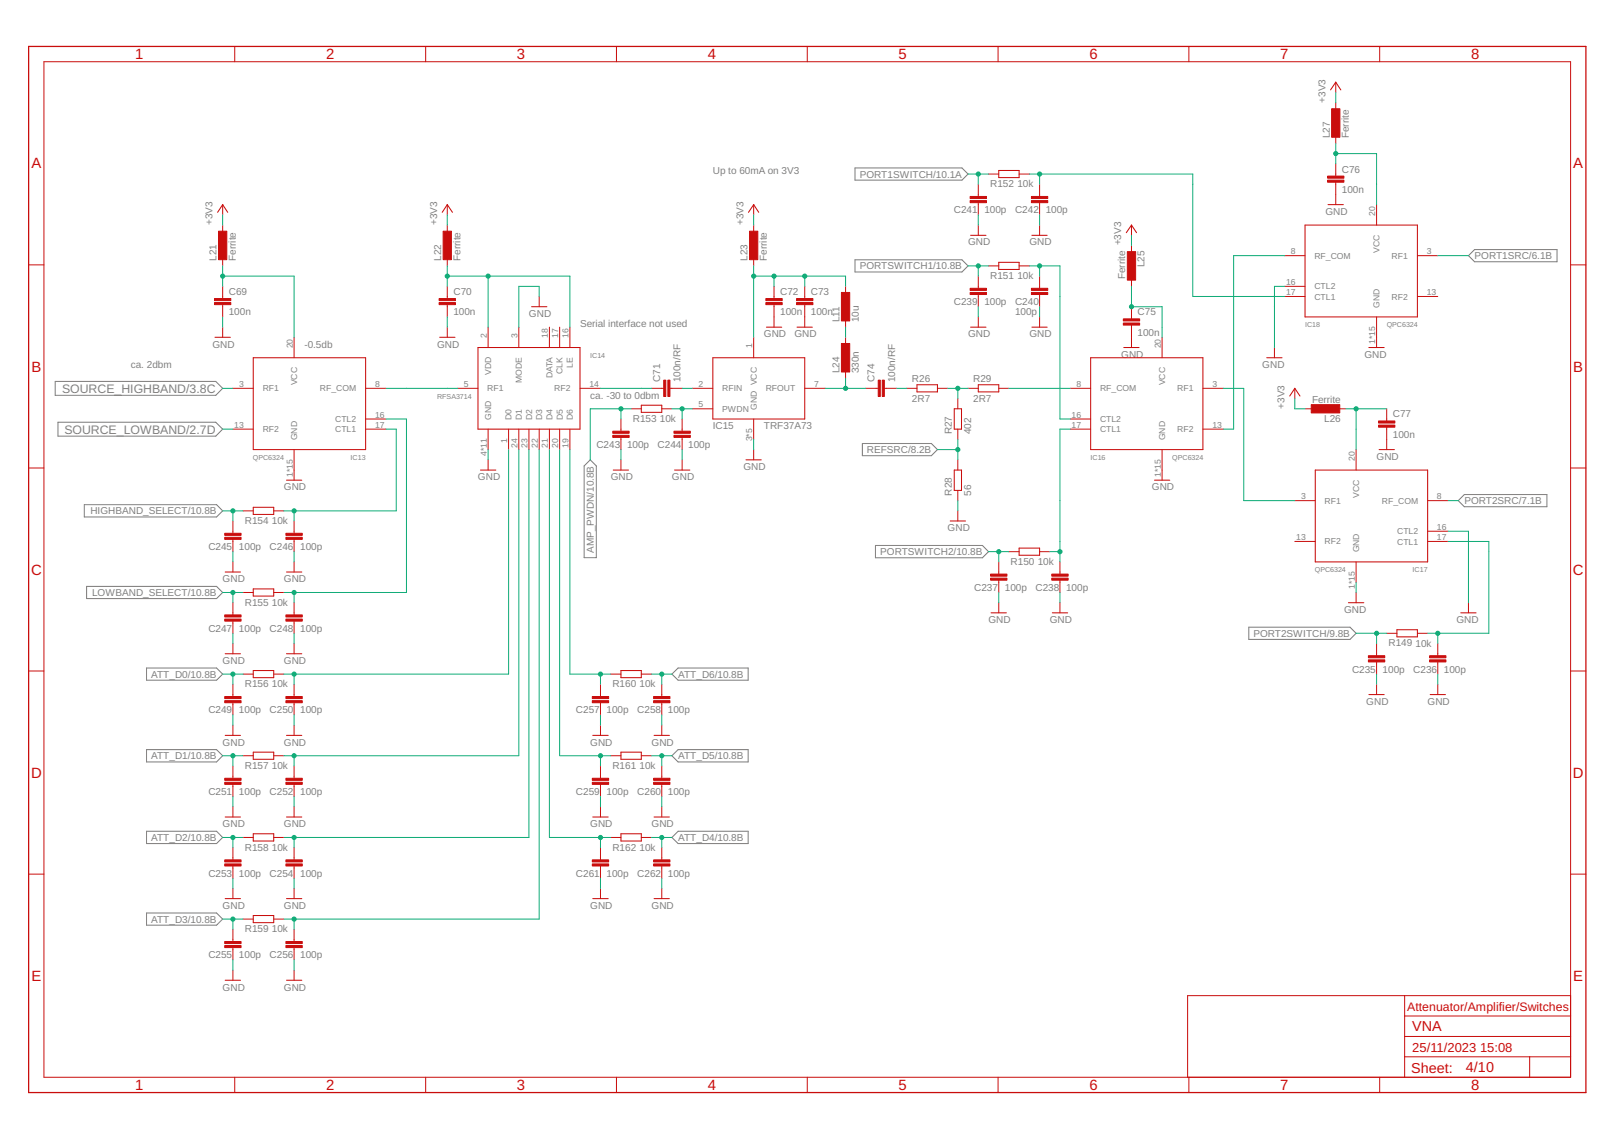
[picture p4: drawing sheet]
<svg xmlns="http://www.w3.org/2000/svg" width="297mm" height="210mm" viewBox="0 0 297 210" stroke-linecap="round" stroke-linejoin="round" font-family="sans-serif">
<g fill="none" stroke="#808080" stroke-width=".19">
<path d="M157.4 30.9h19.6l1.2 1.1-1.2 1.2h-19.6zM157.4 47.8h19.6l1.2 1.2-1.2 1.1h-19.6zM270.3 47.1l1.1-1.1h15.2v2.2h-15.2zM10.2 70.2h29.5l1.3 1.3-1.3 1.3h-29.5zM10.7 77.7h29l1.3 1.3-1.3 1.3h-29zM15.5 92.9h24.4l1.1 1.2-1.1 1.1h-24.4zM108.6 84.7l1.1 1.1v16.9h-2.2v-16.9zM158.7 81.7h12.7l1.1 1.1-1.1 1.1h-12.7zM268.4 92.2l1.1-1.1h15.2v2.2h-15.2zM15.9 108h24l1.1 1.1-1.1 1.1h-24zM161.1 100.4h19.7l1.1 1.2-1.1 1.1h-19.7zM229.8 115.5h18.7l1.1 1.1-1.1 1.1h-18.7z"/>
<path d="M27 123h12.9l1.1 1.1-1.1 1.1h-12.9zM27 138h12.9l1.1 1.1-1.1 1.2h-12.9zM123.7 124.1l1.1-1.1h12.9v2.2h-12.9zM123.7 139.1l1.1-1.1h12.9v2.3h-12.9zM27 153.1h12.9l1.1 1.1-1.1 1.1h-12.9zM123.7 154.2l1.1-1.1h12.9v2.2h-12.9zM27 168.1h12.9l1.1 1.1-1.1 1.1h-12.9z"/>
</g>
<g fill="none" stroke="#c90d0c" stroke-width=".18">
<path d="M8.1 11.4h281v187h-281zM43.2 8.6v2.8M78.3 8.6v2.8M113.5 8.6v2.8M148.6 8.6v2.8M183.7 8.6v2.8M218.8 8.6v2.8M245.8 15.1v1.9M245.8 18.9v1.9M253.9 8.6v2.8M41 37.7v1.9M82.3 37.7v1.9"/>
<path d="M138.7 37.7v1.9M180 33.9v2.3M180 37.3v2.3M181.9 32h1.9M187.6 32h1.8M191.3 33.9v2.3M191.3 37.3v2.3M245.8 24.5v1.9M245.8 30.2v2.2M245.8 33.5v4.2M253.3 37.7v3.7M5.3 48.8h2.8"/>
<path d="M41 41.4v1.9M41 47.1v1.9M41 52.7v2.3M41 56.1v2.3M82.3 41.4v1.9M82.3 47.1v1.9M82.3 52.7v2.3M82.3 56.1v2.3M99.2 54.6v1.9M138.7 41.4v1.9M138.7 47.1v1.9M142.5 52.7v2.3"/>
<path d="M142.5 56.1v4.1M148.1 52.7v2.3M148.1 56.1v4.1M155.6 52.7v1.9M155.6 58.4v1.8M180 41.4v1.9M180 50.8v2.3M180 54.2v2.3M180 58.4v1.8M181.9 49h1.9M187.6 49h1.8M191.3 41.4v1.9"/>
<path d="M191.3 50.8v2.3M191.3 54.2v2.3M191.3 58.4v1.8M208.2 41.4v1.9M208.2 45.2v1.9M208.2 50.8v1.9M208.2 56.5v2.2M208.2 59.9v4.1M236.4 54.6h3.8M236.4 52.7h3.8M236.4 47.1h3.8M253.3 58.4v5.6"/>
<path d="M260.9 54.6h3.7M260.9 47.1h3.7M289.1 48.8h2.8M41 60.2v1.9M42.9 71.5h3.7M42.9 79h3.7M54.1 62.1v3.8M67.3 71.5h3.7M67.3 79h3.7M67.3 77.2h3.7M82.3 60.2v1.9M84.2 71.5h3.8"/>
<path d="M89.8 60.2v3.8M89.8 79v3.8M93.6 79v3.8M95.5 60.2v3.8M95.5 79v3.8M97.3 79v3.8M99.2 79v3.8M101.1 60.2v3.8M101.1 79v3.8M103 60.2v3.8M103 79v3.8M104.9 60.2v3.8"/>
<path d="M104.9 79v3.8M106.7 71.5h3.8M114.3 77.2v2.2M116.1 75.3h1.9M119.9 71.5h2.3M121.8 75.3h1.9M123.3 71.5h2.2M125.5 77.2v2.2M127.4 75.3h3.8M127.4 71.5h3.8M138.7 62.1v3.8M138.7 77.2v3.7"/>
<path d="M148.1 71.5h3.7M155.6 62.1v1.9M155.6 67.8v1.8M159.4 71.5h2.2M162.8 71.5h2.2M166.9 71.5h1.9M172.5 71.5h1.9M176.3 73.4v1.9M176.3 79v1.9M178.2 71.5h1.8M183.8 71.5h1.9M197 71.5h3.7"/>
<path d="M197 79h3.7M197 77.2h3.7M213.9 62.1v3.8M221.4 71.5h3.7M221.4 79h3.7M234.5 64v1.9M238.3 71.5v1.9M240.2 75.3h1.9M245.8 75.3h1.9M255.2 75.3v2.2M255.2 78.7v4.1M5.3 86.2h2.8"/>
<path d="M42.9 95.9v2.3M42.9 99.3v2.3M44.7 94.1h1.9M50.4 94.1h1.9M54.1 82.8v5.6M54.1 95.9v2.3M54.1 99.3v2.3M89.8 84.7v1.9M114.3 80.5v2.3M114.3 84.7v1.9M125.5 80.5v2.3M125.5 84.7v1.9"/>
<path d="M138.7 82.8v1.9M176.3 84.7v1.9M176.3 90.3v1.9M176.3 94.1v1.8M213.9 82.8v5.6M238.3 99.7h3.8M238.3 92.2h3.8M249.6 82.8v3.8M262.7 99.7h3.8M262.7 97.8h3.8M262.7 92.2h3.8M289.1 86.2h2.8"/>
<path d="M42.9 103.5v1.8M42.9 111v2.2M42.9 114.3v2.3M42.9 118.5v1.9M44.7 109.1h1.9M50.4 109.1h1.9M54.1 103.5v1.8M54.1 111v2.2M54.1 114.3v2.3M54.1 118.5v1.9M183.8 103.5v2.2M183.8 106.8v2.3"/>
<path d="M183.8 111v1.8M185.7 101.6h1.9M191.3 101.6h1.9M195.1 103.5v2.2M195.1 106.8v2.3M195.1 111v1.8M249.6 103.5v3.7M249.6 109.1v1.9M253.3 118.5v2.2M255.2 116.6h1.9M260.9 116.6h1.8M264.6 118.5v2.2"/>
<path d="M270.3 111v1.8M5.3 123.5h2.8M42.9 126v2.2M42.9 129.4v2.2M42.9 133.5v1.9M44.7 124.1h1.9M44.7 139.1h1.9M50.4 124.1h1.9M50.4 139.1h1.9M54.1 126v2.2M54.1 129.4v2.2M54.1 133.5v1.9"/>
<path d="M110.5 126v2.2M110.5 129.4v2.2M110.5 133.5v1.9M112.4 124.1h1.9M112.4 139.1h1.9M118 124.1h1.9M118 139.1h1.9M121.8 126v2.2M121.8 129.4v2.2M121.8 133.5v1.9M253.3 121.9v2.2M253.3 126v1.9"/>
<path d="M264.6 121.9v2.2M264.6 126v1.9M289.1 123.5h2.8M42.9 141v2.3M42.9 144.4v2.3M42.9 148.5v1.9M42.9 156.1v2.2M42.9 159.4v2.3M44.7 154.2h1.9M50.4 154.2h1.9M54.1 141v2.3M54.1 144.4v2.3"/>
<path d="M54.1 148.5v1.9M54.1 156.1v2.2M54.1 159.4v2.3M110.5 141v2.3M110.5 144.4v2.3M110.5 148.5v1.9M110.5 156.1v2.2M110.5 159.4v2.3M112.4 154.2h1.9M118 154.2h1.9M121.8 141v2.3M121.8 144.4v2.3"/>
<path d="M121.8 148.5v1.9M121.8 156.1v2.2M121.8 159.4v2.3M5.3 161h2.8M42.9 163.6v1.9M42.9 171.1v2.3M42.9 174.5v2.2M42.9 178.6v1.9M44.7 169.2h1.9M50.4 169.2h1.9M54.1 163.6v1.9M54.1 171.1v2.3"/>
<path d="M54.1 174.5v2.2M54.1 178.6v1.9M110.5 163.6v1.9M121.8 163.6v1.9M289.1 161h2.8M43.2 198.4v2.8M78.3 198.4v2.8M113.5 198.4v2.8M148.6 198.4v2.8M183.7 198.4v2.8M218.8 198.4v2.8M253.9 198.4v2.8"/>
<path d="M258.5 194.6h30.6M258.5 183.3v15.1M258.5 190.8h30.6M258.5 187.1h30.6M281.5 194.6v3.8M289.1 183.3h-70.5v15.1"/>
</g>
<path d="M5.3 8.6h286.6v192.6h-286.6z" fill="none" stroke="#c90d0c" stroke-width=".23"/>
<g fill="none" stroke="#c90d0c" stroke-width=".19">
<path d="M244.9 16.6l.9-1.5 1 1.5M40 39.1l1-1.4 .9 1.4M81.4 39.1l.9-1.4 1 1.4M137.8 39.1l.9-1.4 .9 1.4M183.8 31.4h3.8v1.3h-3.8zM244.4 37.7h2.8M97.8 56.5h2.8M178.6 43.3h2.9M183.8 48.3h3.8v1.3h-3.8zM189.9 43.3h2.8M207.3 42.8l.9-1.4 1 1.4M240.2 41.4h20.7v17h-20.7z"/>
<path d="M39.6 62.1h2.8M46.6 65.9h20.7v16.9h-20.7zM80.9 62.1h2.8M88 64h18.7v15h-18.7zM118 74.6h3.8v1.3h-3.8zM131.2 65.9h16.9v11.3h-16.9zM141.1 60.2h2.8M146.7 60.2h2.8M168.8 70.8h3.7v1.4h-3.7zM175.6 75.3h1.4v3.7h-1.4zM178.6 60.2h2.9M180 70.8h3.8v1.4h-3.8z"/>
<path d="M189.9 60.2h2.8M200.7 65.9h20.7v16.9h-20.7zM206.8 64h2.8M233.1 65.9h2.8M237.4 72.9l.9-1.4 .9 1.4M251.9 64h2.8M46.6 93.4h3.8v1.3h-3.8zM52.7 88.4h2.8M88.4 86.6h2.8M112.9 86.6h2.8M124.1 86.6h2.9M137.3 84.7h2.8"/>
<path d="M174.9 95.9h2.8M175.6 86.6h1.4v3.7h-1.4zM212.5 88.4h2.8M242.1 86.6h20.6v16.9h-20.6zM253.8 82.8h2.8M41.4 105.3h2.9M46.6 108.4h3.8v1.3h-3.8zM52.7 105.3h2.8M182.4 112.8h2.8M187.6 100.9h3.7v1.3h-3.7zM193.7 112.8h2.8M248.2 111h2.8"/>
<path d="M257.1 116h3.8v1.3h-3.8zM268.8 112.8h2.9M41.4 120.4h2.9M41.4 135.4h2.9M46.6 123.5h3.8v1.3h-3.8zM46.6 138.5h3.8v1.3h-3.8zM52.7 120.4h2.8M52.7 135.4h2.8M109.1 135.4h2.8M114.3 123.5h3.7v1.3h-3.7zM114.3 138.5h3.7v1.3h-3.7zM120.4 135.4h2.8"/>
<path d="M251.9 127.9h2.8M263.2 127.9h2.8M41.4 150.4h2.9M46.6 153.5h3.8v1.4h-3.8zM52.7 150.4h2.8M109.1 150.4h2.8M114.3 153.5h3.7v1.4h-3.7zM120.4 150.4h2.8M41.4 165.5h2.9M46.6 168.6h3.8v1.3h-3.8zM52.7 165.5h2.8M109.1 165.5h2.8"/>
<path d="M120.4 165.5h2.8M41.4 180.5h2.9M52.7 180.5h2.8"/>
</g>
<g fill="#c90d0c" stroke="#c90d0c" stroke-width=".18">
<path d="M40.2 42.6h1.5v5.2h-1.5z"/>
<path d="M39.5 55.7h3v.4h-3z"/>
<path d="M39.5 55h3v.4h-3z"/>
<path d="M81.6 42.6h1.5v5.2h-1.5z"/>
<path d="M80.8 55.7h3v.4h-3z"/>
<path d="M80.8 55h3v.4h-3z"/>
<path d="M122.9 70h.4v3h-.4z"/>
<path d="M122.2 70h.3v3h-.3z"/>
<path d="M154.9 63.2h1.5v5.3h-1.5z"/>
<path d="M146.6 55.7h3v.4h-3z"/>
<path d="M146.6 55h3v.4h-3z"/>
<path d="M140.9 55.7h3.1v.4h-3.1z"/>
<path d="M140.9 55h3.1v.4h-3.1z"/>
<path d="M137.9 42.6h1.6v5.2h-1.6z"/>
<path d="M162.4 70h.4v3h-.4z"/>
<path d="M161.6 70h.4v3h-.4z"/>
<path d="M245.1 20h1.5v5.3h-1.5z"/>
<path d="M253.7 78.3h3v.4h-3z"/>
<path d="M253.7 77.5h3v.4h-3z"/>
<path d="M206.7 59.5h3v.4h-3z"/>
<path d="M206.7 58.7h3v.4h-3z"/>
<path d="M244.3 33.2h3v.3h-3z"/>
<path d="M244.3 32.4h3v.4h-3z"/>
<path d="M241.3 74.5h5.3v1.5h-5.3z"/>
<path d="M207.5 46.3h1.5v5.3h-1.5z"/>
<path d="M251.8 121.5h3v.4h-3z"/>
<path d="M251.8 120.7h3v.4h-3z"/>
<path d="M263.1 121.5h3v.4h-3z"/>
<path d="M263.1 120.7h3v.4h-3z"/>
<path d="M182.3 106.4h3v.4h-3z"/>
<path d="M182.3 105.7h3v.4h-3z"/>
<path d="M193.6 106.4h3v.4h-3z"/>
<path d="M193.6 105.7h3v.4h-3z"/>
<path d="M178.5 53.8h3v.4h-3z"/>
<path d="M178.5 53.1h3v.4h-3z"/>
<path d="M189.8 53.8h3v.4h-3z"/>
<path d="M189.8 53.1h3v.4h-3z"/>
<path d="M178.5 36.9h3v.4h-3z"/>
<path d="M178.5 36.2h3v.4h-3z"/>
<path d="M189.8 36.9h3v.4h-3z"/>
<path d="M189.8 36.2h3v.4h-3z"/>
<path d="M112.8 80.2h3v.3h-3z"/>
<path d="M112.8 79.4h3v.4h-3z"/>
<path d="M124 80.2h3v.3h-3z"/>
<path d="M124 79.4h3v.4h-3z"/>
<path d="M41.4 98.9h3v.4h-3z"/>
<path d="M41.4 98.2h3v.4h-3z"/>
<path d="M52.6 98.9h3v.4h-3z"/>
<path d="M52.6 98.2h3v.4h-3z"/>
<path d="M41.4 114h3v.4h-3z"/>
<path d="M41.4 113.2h3v.4h-3z"/>
<path d="M52.6 114h3v.4h-3z"/>
<path d="M52.6 113.2h3v.4h-3z"/>
<path d="M41.4 129h3v.4h-3z"/>
<path d="M41.4 128.2h3v.4h-3z"/>
<path d="M52.6 129h3v.4h-3z"/>
<path d="M52.6 128.2h3v.4h-3z"/>
<path d="M41.4 144h3v.4h-3z"/>
<path d="M41.4 143.3h3v.4h-3z"/>
<path d="M52.6 144h3v.4h-3z"/>
<path d="M52.6 143.3h3v.4h-3z"/>
<path d="M41.4 159.1h3v.3h-3z"/>
<path d="M41.4 158.3h3v.4h-3z"/>
<path d="M52.6 159.1h3v.3h-3z"/>
<path d="M52.6 158.3h3v.4h-3z"/>
<path d="M41.4 174.1h3v.4h-3z"/>
<path d="M41.4 173.4h3v.3h-3z"/>
<path d="M52.6 174.1h3v.4h-3z"/>
<path d="M52.6 173.4h3v.3h-3z"/>
<path d="M109 129h3v.4h-3z"/>
<path d="M109 128.2h3v.4h-3z"/>
<path d="M120.3 129h3v.4h-3z"/>
<path d="M120.3 128.2h3v.4h-3z"/>
<path d="M109 144h3v.4h-3z"/>
<path d="M109 143.3h3v.4h-3z"/>
<path d="M120.3 144h3v.4h-3z"/>
<path d="M120.3 143.3h3v.4h-3z"/>
<path d="M109 159.1h3v.3h-3z"/>
<path d="M109 158.3h3v.4h-3z"/>
<path d="M120.3 159.1h3v.3h-3z"/>
<path d="M120.3 158.3h3v.4h-3z"/>
<path d="M154.9 53.8h1.5v5.3h-1.5z"/>
</g>
<g fill="none" stroke="#0dab76" stroke-width=".18">
<path d="M245.8 17v1.9M41 39.6v1.8M82.3 39.6v1.8M138.7 39.6v1.8M178.2 32h3.7M180 32v1.9M180 39.6v1.8M189.4 32h30.1v22.6h16.9M191.3 32v1.9M191.3 39.6v1.8M245.8 28.3h7.5v9.4M245.8 26.4v3.8"/>
<path d="M41 49v3.7M41 58.4v1.8M41 50.8h13.1v11.3M82.3 49v3.7M82.3 58.4v1.8M82.3 50.8h22.6v9.4M89.8 50.8v9.4M99.2 54.6v-1.9h-3.7v7.5M138.7 49v13.1M138.7 50.8h16.9v1.9M142.5 50.8v1.9M148.1 50.8v1.9"/>
<path d="M178.2 49h3.7M180 49v1.8M180 56.5v1.9M189.4 49h5.7v28.2h1.9M191.3 49v1.8M191.3 56.5v1.9M208.2 43.3v1.9M208.2 52.7v3.8h5.7v5.6M236.4 52.7h-1.9v11.3M236.4 47.1h-9.4v31.9h-1.9M264.6 47.1h5.7M41 71.5h1.9"/>
<path d="M41 79h1.9M71 71.5h13.2M71 79h1.9v15.1h-20.6M71 77.2h3.8v31.9h-22.5M110.5 71.5h9.4M114.3 75.3v1.9M116.1 75.3h-7.5v9.4M123.7 75.3h3.7M125.5 75.3v1.9M125.5 71.5h1.9M151.8 71.5h7.6M155.6 60.2v1.9"/>
<path d="M155.6 69.6v1.9M165 71.5h1.9M174.4 71.5h3.8M176.3 71.5v1.9M185.7 71.5h11.3M197 79h-1.9v24.5M225.1 71.5h3.8v20.7h9.4M238.3 73.4v1.9h1.9M247.7 75.3h7.5M249.6 75.3v7.5M41 94.1h3.7M42.9 94.1v1.8"/>
<path d="M54.1 94.1v1.8M89.8 82.8v1.9M93.6 82.8v41.3h-41.3M95.5 82.8v56.3h-43.2M97.3 82.8v71.4h-45M99.2 82.8v86.4h-46.9M101.1 82.8v71.4h11.3M103 82.8v56.3h9.4M104.9 82.8v41.3h7.5M114.3 82.8v1.9M125.5 82.8v1.9M138.7 80.9v1.9"/>
<path d="M172.5 82.8h3.8M176.3 80.9v3.8M176.3 92.2v1.9M266.5 97.8h3.8v13.2M266.5 92.2h1.9M266.5 99.7h7.5v16.9h-11.3M41 109.1h3.7M42.9 101.6v1.9M42.9 109.1v1.9M42.9 116.6v1.9M54.1 101.6v1.9M54.1 109.1v1.9"/>
<path d="M54.1 116.6v1.9M181.9 101.6h3.8M183.8 101.6v1.9M183.8 109.1v1.9M193.2 101.6h1.9M195.1 109.1v1.9M249.6 107.2v1.9M249.6 116.6h5.6M253.3 116.6v1.9M264.6 116.6v1.9M41 124.1h3.7M41 139.1h3.7"/>
<path d="M42.9 124.1v1.9M42.9 131.6v1.9M42.9 139.1v1.9M54.1 124.1v1.9M54.1 131.6v1.9M54.1 139.1v1.9M110.5 124.1v1.9M110.5 131.6v1.9M110.5 139.1v1.9M119.9 124.1h3.8M119.9 139.1h3.8M121.8 124.1v1.9"/>
<path d="M121.8 131.6v1.9M121.8 139.1v1.9M253.3 124.1v1.9M264.6 124.1v1.9M41 154.2h3.7M42.9 146.7v1.8M42.9 154.2v1.9M54.1 146.7v1.8M54.1 154.2v1.9M110.5 146.7v1.8M110.5 154.2v1.9M119.9 154.2h3.8"/>
<path d="M121.8 146.7v1.8M121.8 154.2v1.9M41 169.2h3.7M42.9 161.7v1.9M42.9 169.2v1.9M42.9 176.7v1.9M54.1 161.7v1.9M54.1 169.2v1.9M54.1 176.7v1.9M110.5 161.7v1.9M121.8 161.7v1.9"/>
</g>
<g fill="#0dab76" stroke="#0dab76" stroke-width=".18">
<circle cx="41" cy="50.8" r=".38"/>
<circle cx="82.3" cy="50.8" r=".38"/>
<circle cx="89.8" cy="50.8" r=".38"/>
<circle cx="155.6" cy="71.5" r=".38"/>
<circle cx="148.1" cy="50.8" r=".38"/>
<circle cx="142.5" cy="50.8" r=".38"/>
<circle cx="138.7" cy="50.8" r=".38"/>
<circle cx="176.3" cy="82.8" r=".38"/>
<circle cx="176.3" cy="71.5" r=".38"/>
<circle cx="245.8" cy="28.3" r=".38"/>
<circle cx="180" cy="49" r=".38"/>
<circle cx="249.6" cy="75.3" r=".38"/>
<circle cx="208.2" cy="56.5" r=".38"/>
<circle cx="253.3" cy="116.6" r=".38"/>
<circle cx="264.6" cy="116.6" r=".38"/>
<circle cx="183.8" cy="101.6" r=".38"/>
<circle cx="195.1" cy="101.6" r=".38"/>
<circle cx="191.3" cy="49" r=".38"/>
<circle cx="180" cy="32" r=".38"/>
<circle cx="191.3" cy="32" r=".38"/>
<circle cx="114.3" cy="75.3" r=".38"/>
<circle cx="125.5" cy="75.3" r=".38"/>
<circle cx="42.9" cy="94.1" r=".38"/>
<circle cx="54.1" cy="94.1" r=".38"/>
<circle cx="42.9" cy="109.1" r=".38"/>
<circle cx="54.1" cy="109.1" r=".38"/>
<circle cx="42.9" cy="124.1" r=".38"/>
<circle cx="54.1" cy="124.1" r=".38"/>
<circle cx="42.9" cy="139.1" r=".38"/>
<circle cx="54.1" cy="139.1" r=".38"/>
<circle cx="42.9" cy="154.2" r=".38"/>
<circle cx="54.1" cy="154.2" r=".38"/>
<circle cx="42.9" cy="169.2" r=".38"/>
<circle cx="54.1" cy="169.2" r=".38"/>
<circle cx="110.5" cy="124.1" r=".38"/>
<circle cx="121.8" cy="124.1" r=".38"/>
<circle cx="110.5" cy="139.1" r=".38"/>
<circle cx="121.8" cy="139.1" r=".38"/>
<circle cx="110.5" cy="154.2" r=".38"/>
<circle cx="121.8" cy="154.2" r=".38"/>
</g>
<g font-size="2.7" fill="#c90d0c">
<text x="24.9" y="10.9">1</text>
<text x="60" y="10.9">2</text>
<text x="95.1" y="10.9">3</text>
<text x="130.2" y="10.9">4</text>
<text x="165.4" y="10.9">5</text>
<text x="200.5" y="10.9">6</text>
<text x="235.6" y="10.9">7</text>
<text x="270.7" y="10.9">8</text>
<text x="5.8" y="31">A</text>
<text x="289.5" y="31">A</text>
<text x="5.8" y="68.4">B</text>
<text x="289.5" y="68.4">B</text>
<text x="5.7" y="105.8">C</text>
<text x="289.5" y="105.8">C</text>
<text x="5.7" y="143.2">D</text>
<text x="289.5" y="143.2">D</text>
<text x="5.8" y="180.6">E</text>
<text x="289.5" y="180.6">E</text>
<text x="24.9" y="200.7">1</text>
<text x="60" y="200.7">2</text>
<text x="95.1" y="200.7">3</text>
<text x="130.2" y="200.7">4</text>
<text x="165.4" y="200.7">5</text>
<text x="200.5" y="200.7">6</text>
<text x="235.6" y="200.7">7</text>
<text x="270.7" y="200.7">8</text>
</g>
<g font-size="2.6" fill="#c90d0c">
<text x="259.9" y="189.9">VNA</text>
<text x="259.7" y="197.5">Sheet:</text>
<text x="269.8" y="197.4">4/10</text>
</g>
<g font-size="2.4" fill="#c90d0c">
<text x="259.9" y="193.7">25/11/2023</text>
<text x="272.4" y="193.7">15:08</text>
</g>
<g font-size="2.3" fill="#808080">
<text x="11.4" y="72.3">SOURCE_HIGHBAND/3.8C</text>
<text x="11.8" y="79.8">SOURCE_LOWBAND/2.7D</text>
</g>
<text font-size="2.3" fill="#c90d0c" x="259" y="186.1">Attenuator/Amplifier/Switches</text>
<g font-size="1.8" fill="#808080">
<text x="243.9" y="18.9" transform="rotate(-90 243.9 18.9)">+3V3</text>
<text x="244.7" y="25.5" transform="rotate(-90 244.7 25.5)">L27</text>
<text x="248.3" y="25.5" transform="rotate(-90 248.3 25.5)">Ferrite</text>
<text x="131.2" y="32">Up to 60mA on 3V3</text>
<text x="158.2" y="32.7">PORT1SWITCH/10.1A</text>
<text x="182.2" y="34.5">R152</text>
<text x="187.2" y="34.5">10k</text>
<text x="246.9" y="35.5">100n</text>
<text x="246.9" y="31.8">C76</text>
<text x="39.1" y="41.4" transform="rotate(-90 39.1 41.4)">+3V3</text>
<text x="80.4" y="41.4" transform="rotate(-90 80.4 41.4)">+3V3</text>
<text x="136.8" y="41.4" transform="rotate(-90 136.8 41.4)">+3V3</text>
<text x="175.5" y="39.3">C241</text>
<text x="181.2" y="39.3">100p</text>
<text x="186.8" y="39.3">C242</text>
<text x="192.4" y="39.3">100p</text>
<text x="243.9" y="39.6">GND</text>
<text x="178.2" y="45.2">GND</text>
<text x="189.4" y="45.2">GND</text>
<text x="206.4" y="45.2" transform="rotate(-90 206.4 45.2)">+3V3</text>
<text x="271.4" y="47.7">PORT1SRC/6.1B</text>
<text x="39.9" y="48" transform="rotate(-90 39.9 48)">L21</text>
<text x="43.4" y="48" transform="rotate(-90 43.4 48)">Ferrite</text>
<text x="81.2" y="48" transform="rotate(-90 81.2 48)">L22</text>
<text x="84.8" y="48" transform="rotate(-90 84.8 48)">Ferrite</text>
<text x="137.6" y="48" transform="rotate(-90 137.6 48)">L23</text>
<text x="141.1" y="48" transform="rotate(-90 141.1 48)">Ferrite</text>
<text x="158.2" y="49.6">PORTSWITCH1/10.8B</text>
<text x="182.2" y="51.4">R151</text>
<text x="187.2" y="51.4">10k</text>
<text x="207.1" y="51.4" transform="rotate(-90 207.1 51.4)">Ferrite</text>
<text x="210.7" y="49.2" transform="rotate(-90 210.7 49.2)">L25</text>
<text x="42.1" y="58.1">100n</text>
<text x="42.1" y="54.3">C69</text>
<text x="83.4" y="58.1">100n</text>
<text x="83.4" y="54.3">C70</text>
<text x="97.4" y="58.4">GND</text>
<text x="143.6" y="58.1">100n</text>
<text x="143.6" y="54.3">C72</text>
<text x="149.2" y="58.1">100n</text>
<text x="149.2" y="54.3">C73</text>
<text x="154.5" y="59.3" transform="rotate(-90 154.5 59.3)">L11</text>
<text x="158.1" y="59.3" transform="rotate(-90 158.1 59.3)">10u</text>
<text x="175.5" y="56.2">C239</text>
<text x="181.2" y="56.2">100p</text>
<text x="186.8" y="58.1">100p</text>
<text x="186.8" y="56.2">C240</text>
<text x="209.4" y="58.1">C75</text>
<text x="39.1" y="64">GND</text>
<text x="56" y="64">-0.5db</text>
<text x="80.4" y="64">GND</text>
<text x="106.8" y="60.2">Serial interface not used</text>
<text x="140.6" y="62.1">GND</text>
<text x="146.2" y="62.1">GND</text>
<text x="178.2" y="62.1">GND</text>
<text x="189.4" y="62.1">GND</text>
<text x="206.4" y="65.9">GND</text>
<text x="209.4" y="61.8">100n</text>
<text x="251.1" y="65.9">GND</text>
<text x="24.1" y="67.7">ca. 2dbm</text>
<text x="121.5" y="70.4" transform="rotate(-90 121.5 70.4)">C71</text>
<text x="125.3" y="70.4" transform="rotate(-90 125.3 70.4)">100n/RF</text>
<text x="154.5" y="68.7" transform="rotate(-90 154.5 68.7)">L24</text>
<text x="158.1" y="68.7" transform="rotate(-90 158.1 68.7)">330n</text>
<text x="161" y="70.4" transform="rotate(-90 161 70.4)">C74</text>
<text x="164.7" y="70.4" transform="rotate(-90 164.7 70.4)">100n/RF</text>
<text x="167.8" y="70.4">R26</text>
<text x="179.1" y="70.4">R29</text>
<text x="232.3" y="67.7">GND</text>
<text x="108.6" y="73.4">ca. -30 to 0dbm</text>
<text x="116.5" y="77.7">R153</text>
<text x="121.5" y="77.7">10k</text>
<text x="167.8" y="74">2R7</text>
<text x="179.1" y="74">2R7</text>
<text x="236.4" y="75.3" transform="rotate(-90 236.4 75.3)">+3V3</text>
<text x="241.5" y="74.1">Ferrite</text>
<text x="243.7" y="77.7">L26</text>
<text x="256.3" y="76.9">C77</text>
<text x="109.8" y="82.5">C243</text>
<text x="115.4" y="82.5">100p</text>
<text x="121" y="82.5">C244</text>
<text x="126.7" y="82.5">100p</text>
<text x="131.2" y="79">IC15</text>
<text x="140.6" y="79">TRF37A73</text>
<text x="159.5" y="83.4">REFSRC/8.2B</text>
<text x="175.2" y="80" transform="rotate(-90 175.2 80)">R27</text>
<text x="178.7" y="80" transform="rotate(-90 178.7 80)">402</text>
<text x="256.3" y="80.6">100n</text>
<text x="88" y="88.4">GND</text>
<text x="112.4" y="88.4">GND</text>
<text x="123.7" y="88.4">GND</text>
<text x="136.8" y="86.5">GND</text>
<text x="253.3" y="84.7">GND</text>
<text x="16.6" y="94.7">HIGHBAND_SELECT/10.8B</text>
<text x="52.3" y="90.3">GND</text>
<text x="175.2" y="91.2" transform="rotate(-90 175.2 91.2)">R28</text>
<text x="178.7" y="91.2" transform="rotate(-90 178.7 91.2)">56</text>
<text x="212" y="90.3">GND</text>
<text x="269.5" y="92.8">PORT2SRC/7.1B</text>
<text x="38.3" y="101.3">C245</text>
<text x="44" y="101.3">100p</text>
<text x="45.1" y="96.5">R154</text>
<text x="49.6" y="101.3">C246</text>
<text x="50" y="96.5">10k</text>
<text x="55.3" y="101.3">100p</text>
<text x="109.3" y="101.8" transform="rotate(-90 109.3 101.8)">AMP_PWDN/10.8B</text>
<text x="174.4" y="97.8">GND</text>
<text x="41" y="107.2">GND</text>
<text x="52.3" y="107.2">GND</text>
<text x="162" y="102.2">PORTSWITCH2/10.8B</text>
<text x="186" y="104">R150</text>
<text x="191" y="104">10k</text>
<text x="16.9" y="109.7">LOWBAND_SELECT/10.8B</text>
<text x="45.1" y="111.5">R155</text>
<text x="50" y="111.5">10k</text>
<text x="179.3" y="108.8">C237</text>
<text x="184.9" y="108.8">100p</text>
<text x="190.6" y="108.8">C238</text>
<text x="196.2" y="108.8">100p</text>
<text x="247.4" y="112.8">GND</text>
<text x="38.3" y="116.3">C247</text>
<text x="44" y="116.3">100p</text>
<text x="49.6" y="116.3">C248</text>
<text x="55.3" y="116.3">100p</text>
<text x="181.9" y="114.7">GND</text>
<text x="193.2" y="114.7">GND</text>
<text x="230.7" y="117.3">PORT2SWITCH/9.8B</text>
<text x="255.5" y="119">R149</text>
<text x="260.5" y="119">10k</text>
<text x="268" y="114.7">GND</text>
<text x="27.8" y="124.8">ATT_D0/10.8B</text>
<text x="41" y="122.2">GND</text>
<text x="52.3" y="122.2">GND</text>
<text x="124.8" y="124.8">ATT_D6/10.8B</text>
<text x="248.8" y="123.8">C235</text>
<text x="254.5" y="123.8">100p</text>
<text x="260.1" y="123.8">C236</text>
<text x="265.7" y="123.8">100p</text>
<text x="38.3" y="131.4">C249</text>
<text x="44" y="131.4">100p</text>
<text x="45.1" y="126.5">R156</text>
<text x="49.6" y="131.4">C250</text>
<text x="50" y="126.6">10k</text>
<text x="55.3" y="131.4">100p</text>
<text x="106" y="131.4">C257</text>
<text x="111.6" y="131.4">100p</text>
<text x="112.7" y="126.5">R160</text>
<text x="117.3" y="131.4">C258</text>
<text x="117.7" y="126.6">10k</text>
<text x="122.9" y="131.4">100p</text>
<text x="251.5" y="129.8">GND</text>
<text x="262.7" y="129.8">GND</text>
<text x="41" y="137.3">GND</text>
<text x="52.3" y="137.3">GND</text>
<text x="108.6" y="137.3">GND</text>
<text x="119.9" y="137.3">GND</text>
<text x="27.8" y="139.8">ATT_D1/10.8B</text>
<text x="45.1" y="141.6">R157</text>
<text x="50" y="141.6">10k</text>
<text x="112.7" y="141.6">R161</text>
<text x="117.7" y="141.6">10k</text>
<text x="124.8" y="139.8">ATT_D5/10.8B</text>
<text x="38.3" y="146.4">C251</text>
<text x="44" y="146.4">100p</text>
<text x="49.6" y="146.4">C252</text>
<text x="55.3" y="146.4">100p</text>
<text x="106" y="146.4">C259</text>
<text x="111.6" y="146.4">100p</text>
<text x="117.3" y="146.4">C260</text>
<text x="122.9" y="146.4">100p</text>
<text x="27.8" y="154.8">ATT_D2/10.8B</text>
<text x="41" y="152.3">GND</text>
<text x="52.3" y="152.3">GND</text>
<text x="108.6" y="152.3">GND</text>
<text x="119.9" y="152.3">GND</text>
<text x="124.8" y="154.8">ATT_D4/10.8B</text>
<text x="38.3" y="161.4">C253</text>
<text x="44" y="161.4">100p</text>
<text x="45.1" y="156.6">R158</text>
<text x="49.6" y="161.4">C254</text>
<text x="50" y="156.6">10k</text>
<text x="55.3" y="161.4">100p</text>
<text x="106" y="161.4">C261</text>
<text x="111.6" y="161.4">100p</text>
<text x="112.7" y="156.6">R162</text>
<text x="117.3" y="161.4">C262</text>
<text x="117.7" y="156.6">10k</text>
<text x="122.9" y="161.4">100p</text>
<text x="41" y="167.3">GND</text>
<text x="52.3" y="167.3">GND</text>
<text x="108.6" y="167.3">GND</text>
<text x="119.9" y="167.3">GND</text>
<text x="27.8" y="169.9">ATT_D3/10.8B</text>
<text x="45.1" y="171.6">R159</text>
<text x="50" y="171.7">10k</text>
<text x="38.3" y="176.5">C255</text>
<text x="44" y="176.5">100p</text>
<text x="49.6" y="176.5">C256</text>
<text x="55.3" y="176.5">100p</text>
<text x="41" y="182.4">GND</text>
<text x="52.3" y="182.4">GND</text>
</g>
<g font-size="1.6" fill="#808080">
<text x="253.1" y="39.7" transform="rotate(-90 253.1 39.7)">20</text>
<text x="237.6" y="46.8">8</text>
<text x="241.9" y="47.6">RF_COM</text>
<text x="253.9" y="46.5" transform="rotate(-90 253.9 46.5)">VCC</text>
<text x="256.1" y="47.6">RF1</text>
<text x="262.6" y="46.8">3</text>
<text x="236.7" y="52.5">16</text>
<text x="241.9" y="53.3">CTL2</text>
<text x="236.7" y="54.3">17</text>
<text x="241.9" y="55.2">CTL1</text>
<text x="253.9" y="56.6" transform="rotate(-90 253.9 56.6)">GND</text>
<text x="256.1" y="55.2">RF2</text>
<text x="262.6" y="54.3">13</text>
<text x="53.9" y="64.1" transform="rotate(-90 53.9 64.1)">20</text>
<text x="89.6" y="62.3" transform="rotate(-90 89.6 62.3)">2</text>
<text x="95.2" y="62.3" transform="rotate(-90 95.2 62.3)">3</text>
<text x="100.9" y="62.3" transform="rotate(-90 100.9 62.3)">18</text>
<text x="102.7" y="62.3" transform="rotate(-90 102.7 62.3)">17</text>
<text x="104.6" y="62.3" transform="rotate(-90 104.6 62.3)">16</text>
<text x="138.4" y="64.1" transform="rotate(-90 138.4 64.1)">1</text>
<text x="213.6" y="64.1" transform="rotate(-90 213.6 64.1)">20</text>
<text x="253.1" y="63.4" transform="rotate(-90 253.1 63.4)">1*15</text>
<text x="44" y="71.2">3</text>
<text x="54.7" y="70.9" transform="rotate(-90 54.7 70.9)">VCC</text>
<text x="69" y="71.2">8</text>
<text x="85.3" y="71.2">5</text>
<text x="90.4" y="69.1" transform="rotate(-90 90.4 69.1)">VDD</text>
<text x="96" y="70.4" transform="rotate(-90 96 70.4)">MODE</text>
<text x="101.7" y="69.7" transform="rotate(-90 101.7 69.7)">DATA</text>
<text x="103.6" y="68.8" transform="rotate(-90 103.6 68.8)">CLK</text>
<text x="105.4" y="67.7" transform="rotate(-90 105.4 67.7)">LE</text>
<text x="108.5" y="71.2">14</text>
<text x="128.6" y="71.2">2</text>
<text x="149.8" y="71.2">7</text>
<text x="198.1" y="71.2">8</text>
<text x="214.4" y="70.9" transform="rotate(-90 214.4 70.9)">VCC</text>
<text x="223.1" y="71.2">3</text>
<text x="48.3" y="72.1">RF1</text>
<text x="58.9" y="72.1">RF_COM</text>
<text x="61.7" y="77.7">CTL2</text>
<text x="69" y="76.9">16</text>
<text x="89.7" y="72.1">RF1</text>
<text x="90.4" y="77.3" transform="rotate(-90 90.4 77.3)">GND</text>
<text x="94.2" y="77.3" transform="rotate(-90 94.2 77.3)">D0</text>
<text x="96" y="77.3" transform="rotate(-90 96 77.3)">D1</text>
<text x="97.9" y="77.3" transform="rotate(-90 97.9 77.3)">D2</text>
<text x="99.8" y="77.3" transform="rotate(-90 99.8 77.3)">D3</text>
<text x="101.7" y="77.3" transform="rotate(-90 101.7 77.3)">D4</text>
<text x="102" y="72.1">RF2</text>
<text x="103.6" y="77.3" transform="rotate(-90 103.6 77.3)">D5</text>
<text x="105.4" y="77.3" transform="rotate(-90 105.4 77.3)">D6</text>
<text x="128.6" y="75">5</text>
<text x="132.9" y="75.8">PWDN</text>
<text x="132.9" y="72.1">RFIN</text>
<text x="139.3" y="75.4" transform="rotate(-90 139.3 75.4)">GND VCC</text>
<text x="140.9" y="72.1">RFOUT</text>
<text x="197.2" y="76.9">16</text>
<text x="202.4" y="77.7">CTL2</text>
<text x="202.4" y="72.1">RF_COM</text>
<text x="216.7" y="72.1">RF1</text>
<text x="43.1" y="78.8">13</text>
<text x="48.3" y="79.6">RF2</text>
<text x="54.7" y="81.1" transform="rotate(-90 54.7 81.1)">GND</text>
<text x="61.7" y="79.6">CTL1</text>
<text x="69" y="78.8">17</text>
<text x="89.6" y="83.9" transform="rotate(-90 89.6 83.9)">4*11</text>
<text x="93.3" y="81.6" transform="rotate(-90 93.3 81.6)">1</text>
<text x="95.2" y="82.5" transform="rotate(-90 95.2 82.5)">24</text>
<text x="97.1" y="82.5" transform="rotate(-90 97.1 82.5)">23</text>
<text x="99" y="82.5" transform="rotate(-90 99 82.5)">22</text>
<text x="100.9" y="82.5" transform="rotate(-90 100.9 82.5)">21</text>
<text x="102.7" y="82.5" transform="rotate(-90 102.7 82.5)">20</text>
<text x="104.6" y="82.5" transform="rotate(-90 104.6 82.5)">19</text>
<text x="138.4" y="81.3" transform="rotate(-90 138.4 81.3)">3*5</text>
<text x="197.2" y="78.8">17</text>
<text x="202.4" y="79.6">CTL1</text>
<text x="214.4" y="81.1" transform="rotate(-90 214.4 81.1)">GND</text>
<text x="216.7" y="79.6">RF2</text>
<text x="223.1" y="78.8">13</text>
<text x="53.9" y="87.8" transform="rotate(-90 53.9 87.8)">1*15</text>
<text x="213.6" y="87.8" transform="rotate(-90 213.6 87.8)">1*15</text>
<text x="249.3" y="84.8" transform="rotate(-90 249.3 84.8)">20</text>
<text x="239.4" y="91.9">3</text>
<text x="243.8" y="92.7">RF1</text>
<text x="250.1" y="91.6" transform="rotate(-90 250.1 91.6)">VCC</text>
<text x="254.3" y="92.7">RF_COM</text>
<text x="264.5" y="91.9">8</text>
<text x="238.6" y="99.4">13</text>
<text x="243.8" y="100.3">RF2</text>
<text x="250.1" y="101.7" transform="rotate(-90 250.1 101.7)">GND</text>
<text x="257.1" y="100.3">CTL1</text>
<text x="257.1" y="98.4">CTL2</text>
<text x="264.5" y="99.4">17</text>
<text x="264.5" y="97.6">16</text>
<text x="249.3" y="108.5" transform="rotate(-90 249.3 108.5)">1*15</text>
</g>
<g font-size="1.3" fill="#808080">
<text x="108.6" y="65.9">IC14</text>
<text x="240.2" y="60.2">IC18</text>
<text x="255.2" y="60.2">QPC6324</text>
<text x="80.4" y="73.4">RFSA3714</text>
<text x="46.5" y="84.7">QPC6324</text>
<text x="64.5" y="84.7">IC13</text>
<text x="200.7" y="84.7">IC16</text>
<text x="215.8" y="84.7">QPC6324</text>
<text x="242" y="105.3">QPC6324</text>
<text x="260" y="105.3">IC17</text>
</g>
</svg>
